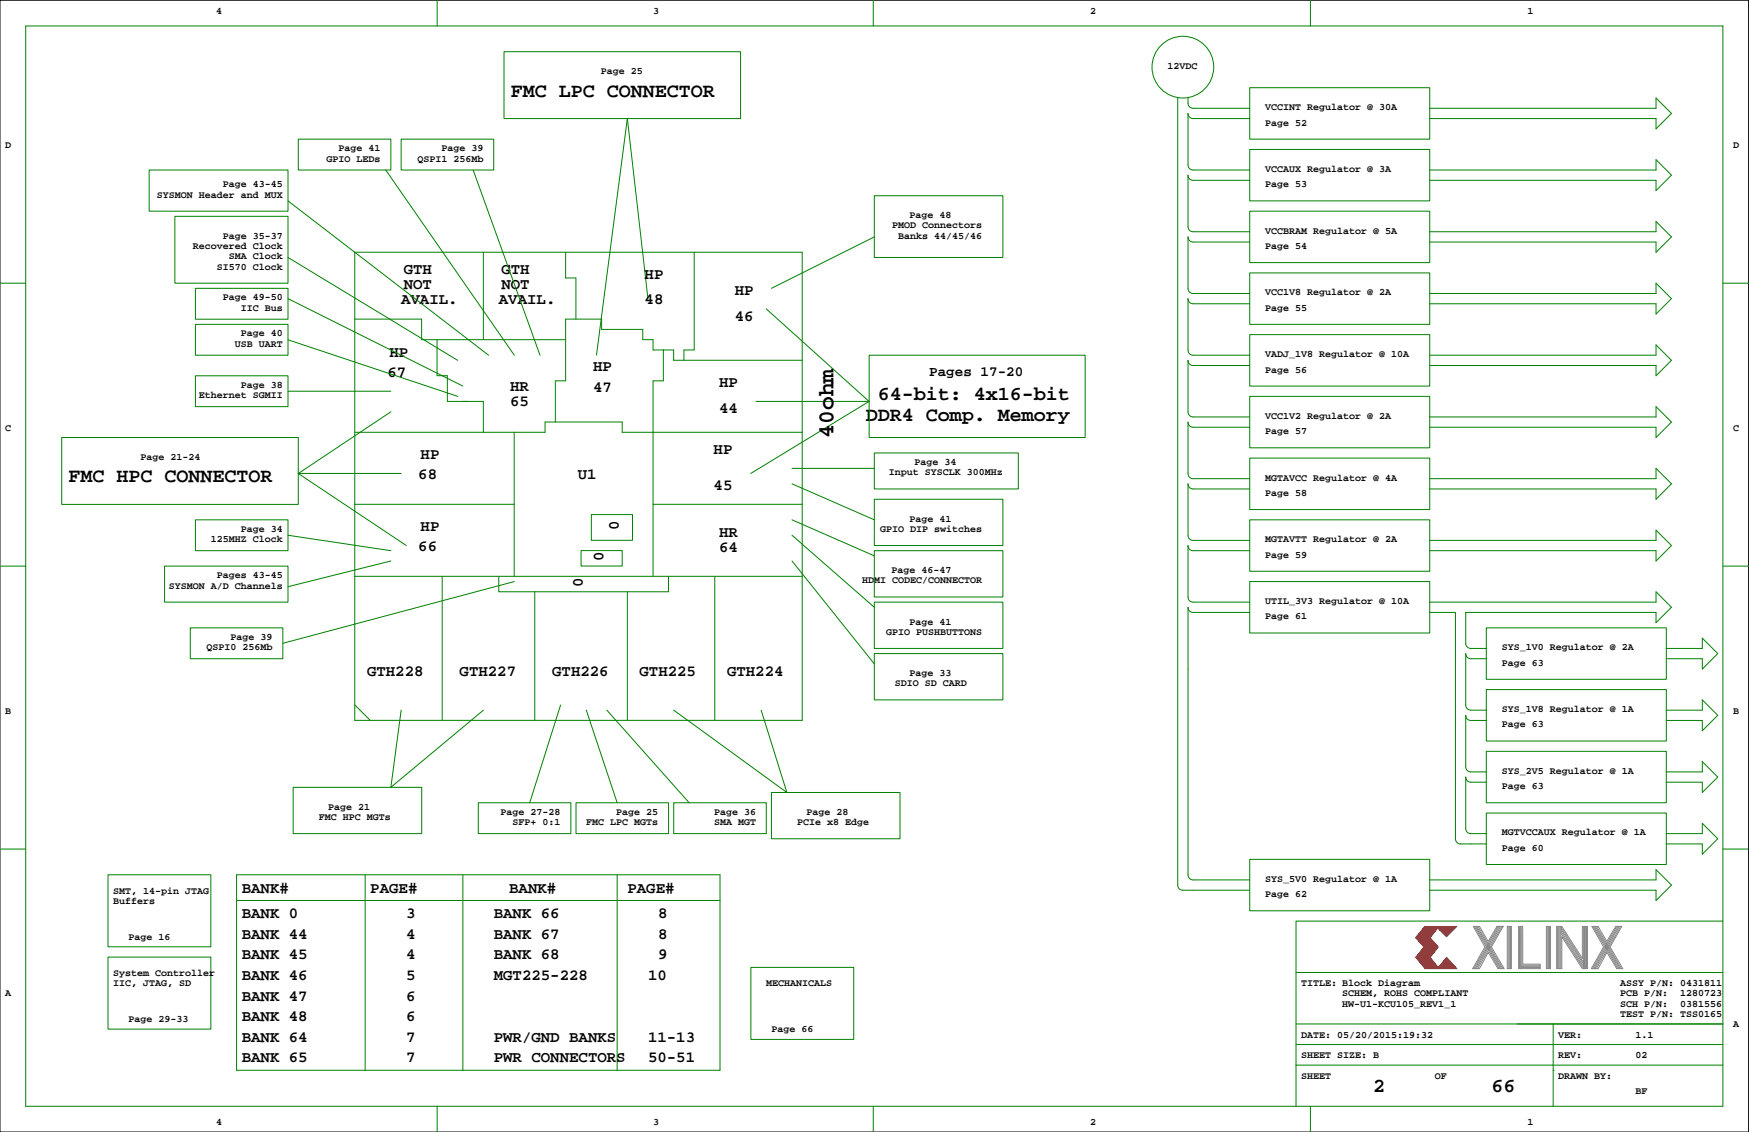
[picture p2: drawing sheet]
<svg xmlns="http://www.w3.org/2000/svg" width="432mm" height="279mm" viewBox="0 0 432 279" stroke-linecap="round" stroke-linejoin="round" font-family="sans-serif">
<path d="M0 .1h431.7v279.3h-431.7z" fill="none" stroke="#000" stroke-width=".25"/>
<g fill="none" stroke="#008000" stroke-width=".25">
<path d="M6.3 6.4h419.1v266.7h-419.1zM107.9 .1v6.3M124.4 12.8h58.4v16.5h-58.4zM215.6 .1v6.3M323.5 .1v6.3M73.6 34.3h22.9v7.7h-22.9zM99 34.3h22.9v7.7h-22.9zM290.8 24.2v194.3M293.3 25.5a1.24 1.24 0 0 0 1.3 1.2M293.3 24.2v1.3M294.6 29.3a1.24 1.24 0 0 1-1.3-1.3v12.7a1.24 1.24 0 0 0 1.3 1.3M294.6 26.7h13.9"/>
<path d="M294.6 29.3h13.9M308.5 29.3h.1M308.5 21.6h44.5v12.7h-44.5zM308.5 36.9h44.5v12.7h-44.5zM353 26.7h55.8v-2.5l3.9 3.8-3.9 3.8v-2.5h-55.8M36.8 42h34.3v10.1h-34.3zM43.2 53.4h27.9v16.5h-27.9zM71.1 49.6l49.5 38.1M95.2 42l31.8 45.7M116.8 42l16.5 45.7M215.9 48.3h31.7v15.2h-31.7zM215.9 58.5l-25.4 12.7"/>
<path d="M293.3 43.2a1.24 1.24 0 0 0 1.3 1.3M293.3 43.2v12.7a1.24 1.24 0 0 0 1.3 1.3M294.6 59.7a1.24 1.24 0 0 1-1.3-1.2v12.7a1.24 1.24 0 0 0 1.3 1.2M294.6 42h13.9M294.6 44.5h13.9M294.6 57.2h13.9M294.6 59.7h13.9M308.5 52.1h44.5v12.7h-44.5zM308.5 44.5h.1M308.5 59.7h.1M353 42h55.8v-2.6l3.9 3.8-3.9 3.8v-2.5h-55.8M353 57.2h55.8v-2.5l3.9 3.8-3.9 3.8v-2.6h-55.8"/>
<path d="M0 69.9h6.3M48.2 71.2h22.9v7.6h-22.9zM71.1 63.5l41.9 25.4M71.1 73.7l43.2 21.6M87.6 78.8h16.5v5h35.5M87.6 62.3h110.5v115.5h-110.5zM119.3 62.3v21.5M139.6 62.3v6.3h2.6v10.2M160 73.7l-5.1-44.5-7.6 58.5M171.4 62.3v24.1h-2.6v2.5M189.2 76.2l25.4 22.9M294.6 75a1.24 1.24 0 0 1-1.3-1.3v12.7a1.24 1.24 0 0 0 1.3 1.3"/>
<path d="M294.6 72.4h13.9M294.6 75h13.9M308.5 67.4h44.5v12.7h-44.5zM308.5 75h.1M353 72.4h55.8v-2.5l3.9 3.8-3.9 3.8v-2.5h-55.8M425.4 69.9h6.3M48.2 80.1h22.9v7.6h-22.9zM48.2 92.8h22.9v7.6h-22.9zM71.1 83.9l41.9 13.9M71.1 96.6h25.4M107.9 83.8v8.9h2.5v6.4h8.9v7.6M163.8 86.4v7.6h-2.6v48.2"/>
<path d="M186.6 99.1h28M198.1 88.9h-31.8v-2.5h-5.1v-2.6h-2.5v-2.5h-10.2v-2.5h-8.9v15.2h-2.5v10.2M214.6 99.1l-29.2 17.8M214.6 87.7h53.3v20.3h-53.3zM294.6 90.2a1.24 1.24 0 0 1-1.3-1.2v12.6a1.24 1.24 0 0 0 1.3 1.3M294.6 87.7h13.9M294.6 90.2h13.9M308.5 82.6h44.5v12.7h-44.5zM308.5 97.8h44.5v12.7h-44.5zM308.5 90.2h.1M353 87.7h55.8v-2.6l3.9 3.8-3.9 3.9v-2.6h-55.8M15.2 108h58.4v16.5h-58.4z"/>
<path d="M87.6 106.7h47v-2.5h19v2.5h44.5M96.5 101.6l-22.9 15.3M99 116.9h-25.4l26.7 17.7M126.9 106.7v35.5M195.5 115.6h20.4M195.5 119.4l20.4 8.9M215.9 111.8h35.5v8.9h-35.5zM294.6 105.4a1.24 1.24 0 0 1-1.3-1.2v12.7a1.24 1.24 0 0 0 1.3 1.2M294.6 102.9h13.9M294.6 105.4h13.9M294.6 118.1h13.9M308.5 113.1h44.5v12.7h-44.5z"/>
<path d="M308.5 105.4h.1M353 102.9h55.8v-2.5l3.9 3.8-3.9 3.8v-2.6h-55.8M353 118.1h55.8v-2.5l3.9 3.8-3.9 3.8v-2.5h-55.8M0 139.7h6.3M40.6 139.7h30.5v8.9h-30.5zM48.2 128.3h22.9v7.6h-22.9zM71.1 132.1l25.4 3.8M87.6 124.5h39.3M96.5 138.5l-25.4 6.3M143.5 135.9h10.1v3.8h-10.1zM146 127h10.2v6.4h-10.2zM161.2 124.5h36.9"/>
<path d="M195.5 128.3l20.4 8.9M195.5 132.1l20.4 17.8M195.5 138.5l20.4 25.4M215.9 123.2h31.7v11.5h-31.7zM215.9 135.9h31.7v11.4h-31.7zM293.3 132.1a1.24 1.24 0 0 0 1.3 1.3M294.6 120.7a1.24 1.24 0 0 1-1.3-1.3v12.7M294.6 135.9a1.24 1.24 0 0 1-1.3-1.2v12.6M294.6 120.7h13.9M294.6 133.4h13.9M294.6 135.9h13.9M308.5 128.3h44.5v12.7h-44.5z"/>
<path d="M308.5 120.7h.1M308.5 135.9h.1M353 133.4h55.8v-2.6l3.9 3.9-3.9 3.8v-2.6h-55.8M425.4 139.7h6.3M47 155h22.8v7.6h-22.8zM87.6 142.2h110.5M109.2 142.2v35.6M123.1 142.2v3.9h41.9v-3.9M127 143.5l-57.2 15.3M132 146.1v31.7M154.9 146.1v31.7M176.5 142.2v35.6"/>
<path d="M215.9 148.6h31.7v11.4h-31.7zM293.3 147.4a1.24 1.24 0 0 0 1.3 1.2M294.6 151.2a1.24 1.24 0 0 1-1.3-1.3v66a1.24 1.24 0 0 0 1.3 1.3M294.6 148.6h13.9M294.6 151.2h13.9M308.5 143.5h44.5v12.7h-44.5zM308.5 151.2h.1M353 151.2h6.3v55.8a1.24 1.24 0 0 0 1.3 1.3h6.3M353 148.6h55.8v-2.5l3.9 3.8-3.9 3.8v-2.5h-46.9v7.6a1.24 1.24 0 0 0 1.2 1.2M366.9 155h44.5v12.7h-44.5zM87.6 174l3.8 3.8M99 175.3l-2.5 19 22.9-19"/>
<path d="M138.4 174l-7.6 24.1M144.7 175.3l7.7 22.8M149.8 175.3l20.3 22.8M166.3 175.3l28 20.3-6.4-20.3M215.9 161.3h31.7v11.4h-31.7zM361.9 174a1.24 1.24 0 0 0 1.2 1.3M363.1 177.8a1.24 1.24 0 0 1-1.2-1.2v12.7a1.24 1.24 0 0 0 1.2 1.2M363.1 162.6a1.24 1.24 0 0 1-1.2-1.3v12.7M363.1 177.8h3.8M363.1 160h3.8M363.1 162.6h3.8M363.1 175.3h3.8"/>
<path d="M366.9 170.2h44.5v12.7h-44.5zM411.4 175.3h8.9v-2.6l3.8 3.9-3.8 3.8v-2.6h-8.9M411.4 160h8.9v-2.5l3.8 3.8-3.8 3.8v-2.5h-8.9M72.4 194.3h31.7v11.5h-31.7zM118.1 198.1h22.8v7.7h-22.8zM142.2 198.1h22.9v7.7h-22.9zM166.3 198.1h22.9v7.7h-22.9zM190.5 195.6h31.7v11.4h-31.7zM361.9 191.8v12.7a1.24 1.24 0 0 0 1.2 1.3M361.9 191.8a1.24 1.24 0 0 0 1.2 1.3M363.1 190.5h3.8M363.1 193.1h3.8"/>
<path d="M366.9 185.4h44.5v12.7h-44.5zM411.4 190.5h8.9v-2.5l3.8 3.8-3.8 3.8v-2.5h-8.9M0 209.6h6.3M26.7 215.9h25.4v17.8h-25.4zM58.4 215.9h119.4v48.3h-119.4zM90.1 215.9v48.3M114.3 215.9v48.3M152.4 215.9v48.3M290.8 218.5a1.24 1.24 0 0 0 1.2 1.2M292 219.7h16.5M294.6 217.2h13.9M308.5 212.1h44.5v12.7h-44.5z"/>
<path d="M308.5 219.7h.1M353 217.2h55.8v-2.6l3.9 3.9-3.9 3.8v-2.6h-55.8M363.1 205.8h3.8M366.9 200.7h44.5v12.7h-44.5zM411.4 205.8h8.9v-2.6l3.8 3.8-3.8 3.8v-2.5h-8.9M425.4 209.6h6.3M26.7 236.2h25.4v17.8h-25.4zM58.4 222.3h119.4M185.4 238.8h25.4v17.7h-25.4zM425.4 227.3h-105.4v35.6M320 257.8h105.4M320 252.7h105.4"/>
<path d="M320 240h105.4M383.5 252.7v20.4M107.9 273.1v6.3M215.6 273.1v6.3M320 262.9v10.2M320 262.9h105.4M323.5 273.1v6.3M383.5 264.2h.1"/>
<circle cx="292" cy="16.6" r="7.6"/>
</g>
<g fill="none" stroke="#f00" stroke-width=".25">
<path d="M349.5 236.3h3.6M349.9 231.5l1.9 2.2-2 2.6 2.2 2.8M350.1 236.3l2.2 2.8M350.2 231.5l1.9 2.3-2 2.5M350.4 236.3l2.2 2.8M350.5 231.5l1.9 2.3-2 2.5M350.6 236.3l2.3 2.7M350.8 231.5l1.9 2.3-2 2.5M351 236.3l2.2 2.8M351.1 231.5l1.9 2.3-2 2.5M351.3 236.3l2.2 2.8M351.4 231.5l1.9 2.3-2 2.5"/>
<path d="M351.6 236.3l2.2 2.8M351.7 231.5l1.9 2.2M351.8 228.7l-2.3 2.8 2.3-2.8h7.9l-2.6 2.5-2.1-2.1-1.9 2.4 2 2.2-2 2.6 2 2.5 2-2.5 2.6 2.8h-7.9l-2.3-2.8M351.9 236.3l2.2 2.8M352 231.5l1.9 2.2M352.1 228.7l-2.2 2.7M352.2 236.3l2.2 2.8M352.3 231.5l1.9 2.3-2 2.5M352.4 228.7l-2.2 2.7M352.5 236.3l2.2 2.8M352.6 231.5l1.9 2.2M352.7 228.7l-2.2 2.7"/>
<path d="M352.8 236.3l2.2 2.8M352.8 231.5l2 2.2M353 228.7l-2.2 2.7M353.1 231.5h-3.6l2.1 2.2-2.1 2.6M353.2 228.7l-2.1 2.7M353.6 233.8l-2 2.5M353.6 228.7l-2.2 2.7M353.8 228.7l-2.1 2.7M353.9 233.8l-1.9 2.4M354.1 228.7l-2.1 2.7M354.4 228.7l-2.1 2.7M354.5 233.8l-2 2.5"/>
<path d="M354.7 228.7l-2.1 2.7M354.8 233.8l-2 2.5M355 228.7l-2.1 2.7M355.2 238.8l.2 .3M355.3 238.6l.4 .5M355.4 228.7l-.4 .4M355.4 238.4l.6 .7M355.6 238.3l.7 .8M355.7 238.1l.9 1M355.7 228.7l-.5 .5M355.9 237.9l1 1.2M356 237.8l1.2 1.3"/>
<path d="M356.1 228.7l-.8 .7M356.1 237.6l1.4 1.4M356.3 237.4l1.5 1.7M356.4 237.2l1.6 1.9M356.5 228.7l-1 .9M356.5 237.1l1.8 2M356.7 236.9l1.9 2.2M356.8 236.7l2.1 2.4M356.8 228.7l-1.1 1.1M356.9 236.6l2.3 2.5M357.1 236.5l2.3 2.6M357.2 228.7l-1.3 1.2"/>
<path d="M357.5 228.7l-1.4 1.4M357.8 228.7l-1.6 1.6M358.2 228.7l-1.8 1.7M358.5 228.7l-1.9 1.9M359 228.7l-2.2 2.1M359.3 228.7l-2.3 2.3"/>
</g>
<g fill="none" stroke="#848684" stroke-width=".25">
<path d="M364 228.7l6.1 10.4M364.3 228.7l6.1 10.4M364.6 228.7l6.1 10.4M364.9 228.7l6.1 10.4M367.4 232.3l-2.1-3.6h-1.6l2.9 5-3 5.4h1.7l2.1-4 2.4 4h1.6l-3.2-5.4M369.6 228.7l-2.2 3.6M369.8 228.7l-5.9 10.4M370.2 228.7l-6 10.4M370.5 228.7l-6 10.4M370.8 228.7l-6 10.4M371.1 228.7h-1.5h1.5l-2.9 5M372.1 228.7h1v10.4h-1z"/>
<path d="M372.4 228.7v10.4M372.6 228.7v10.4M372.9 228.7v10.4M374.9 228.7h1v9.3h4.3v1.1h-5.3zM375.1 228.7v10.4M375.4 228.7v10.4M375.7 228.7v10.4M375.7 238.2h4.5M375.7 238.5h4.5M375.7 238.8h4.5M381.8 228.7h1v10.4h-1zM382 228.7v10.4"/>
<path d="M382.3 228.7v10.4M382.5 228.7v10.4M384.3 228.7h1.3l5.1 7.8v-7.8h1.2v10.4h-1.2l-5.1-7.9v7.9h-1.3zM384.5 228.7v10.4M384.8 228.7v10.4M385.1 228.7v10.4M385.3 228.7v10.4M385.3 230.3l5.6 8.7M385.3 229.8l5.6 8.7M385.3 229.2l5.6 8.7M385.3 228.8l5.6 8.7M390.9 228.7v10.4"/>
<path d="M391.2 228.7v10.4M391.5 228.7v10.4M391.7 228.6v10.4M393.3 228.7l6.1 10.4M393.6 228.7l6.1 10.4M393.9 228.7l6.1 10.4M394.2 228.7l6.1 10.4M396.7 232.3l-2.1-3.6h-1.6l2.9 5-3 5.4M397.5 233.7l3.2 5.4h-1.6l-2.4-4-2.2 4h-1.6M398.9 228.7l-2.2 3.6M399.1 228.7l-6 10.4M399.4 228.7l-5.9 10.4"/>
<path d="M399.7 228.7l-5.9 10.4M400.1 228.7l-6 10.4M400.4 228.7h-1.5h1.5l-2.9 5"/>
</g>
<text font-size="5.6" x="205.8" y="108" transform="rotate(-90 205.8 108)">40ohm</text>
<g font-size="4.9">
<text x="126.1" y="23.8">FMC LPC CONNECTOR</text>
<text x="216.7" y="98.7">64-bit: 4x16-bit</text>
<text x="213.7" y="103.8">DDR4 Comp. Memory</text>
<text x="16.9" y="119.1">FMC HPC CONNECTOR</text>
<text x="339" y="269.6">2</text>
<text x="368.2" y="269.6">66</text>
</g>
<g font-size="3.9">
<text x="99.7" y="67.5">GTH</text>
<text x="99.7" y="71.3">NOT</text>
<text x="123.8" y="67.5">GTH</text>
<text x="123.8" y="71.3">NOT</text>
<text x="159.1" y="68.8">HP</text>
<text x="99" y="75.2">AVAIL.</text>
<text x="123.2" y="75.2">AVAIL.</text>
<text x="159.1" y="75.2">48</text>
<text x="181.4" y="72.8">HP</text>
<text x="181.4" y="79.1">46</text>
<text x="96.1" y="88.1">HP</text>
<text x="95.7" y="92.9">67</text>
<text x="146.4" y="91.7">HP</text>
<text x="177.5" y="95.6">HP</text>
<text x="125.9" y="100.2">65</text>
<text x="125.9" y="96.4">HR</text>
<text x="146.4" y="96.7">47</text>
<text x="177.5" y="101.9">44</text>
<text x="103.8" y="113.4">HP</text>
<text x="176.2" y="112.2">HP</text>
<text x="103.3" y="118.3">68</text>
<text x="142.6" y="118.3">U1</text>
<text x="176.2" y="121.1">45</text>
<text x="103.8" y="131.2">HP</text>
<text x="152.8" y="130.8" transform="rotate(-90 152.8 130.8)">0</text>
<text x="103.3" y="136.1">66</text>
<text x="177.5" y="136.3">64</text>
<text x="177.5" y="132.5">HR</text>
<text x="149" y="138.5" transform="rotate(-90 149 138.5)">0</text>
<text x="143.9" y="144.8" transform="rotate(-90 143.9 144.8)">0</text>
<text x="90.6" y="166.9">GTH228</text>
<text x="113.5" y="166.9">GTH227</text>
<text x="136.3" y="166.9">GTH226</text>
<text x="157.9" y="166.9">GTH225</text>
<text x="179.5" y="166.9">GTH224</text>
<text x="59.7" y="220.3">BANK#</text>
<text x="91.4" y="220.3">PAGE#</text>
<text x="125.7" y="220.3">BANK#</text>
<text x="154.9" y="220.3">PAGE#</text>
<text x="59.7" y="226.7">BANK 0</text>
<text x="100.3" y="226.7">3</text>
<text x="121.9" y="226.7">BANK 66</text>
<text x="162.5" y="226.7">8</text>
<text x="59.7" y="231.7">BANK 44</text>
<text x="100.3" y="231.7">4</text>
<text x="121.9" y="231.7">BANK 67</text>
<text x="162.5" y="231.7">8</text>
<text x="59.7" y="236.8">BANK 45</text>
<text x="100.3" y="236.8">4</text>
<text x="121.9" y="236.8">BANK 68</text>
<text x="162.5" y="236.8">9</text>
<text x="59.7" y="241.9">BANK 46</text>
<text x="100.3" y="241.9">5</text>
<text x="121.9" y="241.9">MGT225-228</text>
<text x="160" y="241.9">10</text>
<text x="59.7" y="247">BANK 47</text>
<text x="100.3" y="247">6</text>
<text x="59.7" y="252">BANK 48</text>
<text x="59.7" y="257.1">BANK 64</text>
<text x="100.3" y="252">6</text>
<text x="100.3" y="257.1">7</text>
<text x="121.9" y="257.1">PWR/GND BANKS</text>
<text x="160" y="257.1">11-13</text>
<text x="59.7" y="262.2">BANK 65</text>
<text x="100.3" y="262.2">7</text>
<text x="121.9" y="262.2">PWR CONNECTORS</text>
<text x="160" y="262.2">50-51</text>
</g>
<text font-size="3.5" x="229.4" y="92.7">Pages 17-20</text>
<g font-size="2.5">
<text x="53.3" y="3.4">4</text>
<text x="161.3" y="3.4">3</text>
<text x="269.2" y="3.4">2</text>
<text x="377.1" y="3.4">1</text>
<text x="288.2" y="17">12VDC</text>
<text x="148.3" y="18.3">Page 25</text>
<text x="312.3" y="27.2">VCCINT Regulator @ 30A</text>
<text x="312.3" y="31">Page 52</text>
<text x="1.3" y="36.4">D</text>
<text x="80.6" y="39.9">GPIO LEDs</text>
<text x="83.6" y="37.3">Page 41</text>
<text x="103.1" y="39.9">QSPI1 256Mb</text>
<text x="109" y="37.3">Page 39</text>
<text x="427.9" y="36.4">D</text>
<text x="55" y="46.2">Page 43-45</text>
<text x="312.3" y="46.2">Page 53</text>
<text x="312.3" y="42.4">VCCAUX Regulator @ 3A</text>
<text x="38.7" y="48.8">SYSMON Header and MUX</text>
<text x="224.5" y="53.9">Page 48</text>
<text x="55" y="58.9">Page 35-37</text>
<text x="220.3" y="56.4">PMOD Connectors</text>
<text x="221.8" y="58.9">Banks 44/45/46</text>
<text x="312.3" y="57.7">VCCBRAM Regulator @ 5A</text>
<text x="47.6" y="61.5">Recovered Clock</text>
<text x="56.5" y="64">SMA Clock</text>
<text x="312.3" y="61.5">Page 54</text>
<text x="53.5" y="66.5">SI570 Clock</text>
<text x="55" y="74.2">Page 49-50</text>
<text x="59.5" y="76.7">IIC Bus</text>
<text x="312.3" y="76.7">Page 55</text>
<text x="312.3" y="72.9">VCC1V8 Regulator @ 2A</text>
<text x="59.5" y="83.1">Page 40</text>
<text x="58" y="85.6">USB UART</text>
<text x="312.3" y="88.1">VADJ_1V8 Regulator @ 10A</text>
<text x="59.5" y="95.8">Page 38</text>
<text x="312.3" y="91.9">Page 56</text>
<text x="49.1" y="98.3">Ethernet SGMII</text>
<text x="1.3" y="106.3">C</text>
<text x="312.3" y="107.2">Page 57</text>
<text x="312.3" y="103.4">VCC1V2 Regulator @ 2A</text>
<text x="427.9" y="106.3">C</text>
<text x="34.7" y="113.5">Page 21-24</text>
<text x="219.4" y="117.3">Input SYSCLK 300MHz</text>
<text x="225.8" y="114.8">Page 34</text>
<text x="312.3" y="118.6">MGTAVCC Regulator @ 4A</text>
<text x="312.3" y="122.4">Page 58</text>
<text x="59.5" y="131.3">Page 34</text>
<text x="217.3" y="131.3">GPIO DIP switches</text>
<text x="224.5" y="128.8">Page 41</text>
<text x="52.1" y="133.8">125MHZ Clock</text>
<text x="312.3" y="137.7">Page 59</text>
<text x="312.3" y="133.8">MGTAVTT Regulator @ 2A</text>
<text x="53.5" y="142.7">Pages 43-45</text>
<text x="212.9" y="144">HDMI CODEC/CONNECTOR</text>
<text x="220.1" y="141.5">Page 46-47</text>
<text x="41.7" y="145.3">SYSMON A/D Channels</text>
<text x="312.3" y="149.1">UTIL_3V3 Regulator @ 10A</text>
<text x="224.5" y="154.2">Page 41</text>
<text x="312.3" y="152.9">Page 61</text>
<text x="51" y="160.5">QSPI0 256Mb</text>
<text x="56.9" y="158">Page 39</text>
<text x="218.8" y="156.7">GPIO PUSHBUTTONS</text>
<text x="370.8" y="160.5">SYS_1V0 Regulator @ 2A</text>
<text x="224.5" y="166.9">Page 33</text>
<text x="370.8" y="164.3">Page 63</text>
<text x="220.9" y="169.4">SDIO SD CARD</text>
<text x="1.3" y="176.1">B</text>
<text x="370.8" y="179.6">Page 63</text>
<text x="370.8" y="175.7">SYS_1V8 Regulator @ 1A</text>
<text x="427.9" y="176.1">B</text>
<text x="370.8" y="191">SYS_2V5 Regulator @ 1A</text>
<text x="370.8" y="194.8">Page 63</text>
<text x="78.7" y="202.4">FMC HPC MGTs</text>
<text x="81" y="199.9">Page 21</text>
<text x="123.6" y="201.1">Page 27-28</text>
<text x="126.5" y="203.7">SFP+ 0:1</text>
<text x="144.7" y="203.7">FMC LPC MGTs</text>
<text x="152.2" y="201.1">Page 25</text>
<text x="176.3" y="201.1">Page 36</text>
<text x="176.3" y="203.7">SMA MGT</text>
<text x="196.8" y="203.7">PCIe x8 Edge</text>
<text x="199.1" y="201.1">Page 28</text>
<text x="370.8" y="206.2">MGTVCCAUX Regulator @ 1A</text>
<text x="370.8" y="210">Page 60</text>
<text x="27.9" y="220.6">SMT, 14-pin JTAG</text>
<text x="312.3" y="221.5">Page 62</text>
<text x="312.3" y="217.6">SYS_5V0 Regulator @ 1A</text>
<text x="27.9" y="223.1">Buffers</text>
<text x="31.7" y="232">Page 16</text>
<text x="1.3" y="245.9">A</text>
<text x="27.9" y="240.9">System Controller</text>
<text x="27.9" y="243.4">IIC, JTAG, SD</text>
<text x="189.2" y="243.4">MECHANICALS</text>
<text x="321.2" y="243.4">TITLE: Block Diagram</text>
<text x="331.4" y="245.9">SCHEM, ROHS COMPLIANT</text>
<text x="400" y="245.9">PCB P/N:</text>
<text x="400" y="243.4">ASSY P/N: 0431811</text>
<text x="414.8" y="245.9">1280723</text>
<text x="331.4" y="248.5">HW-U1-KCU105_REV1_1</text>
<text x="400" y="251">TEST P/N: TSS0165</text>
<text x="400" y="248.5">SCH P/N:</text>
<text x="414.8" y="248.5">0381556</text>
<text x="31.7" y="252.3">Page 29-33</text>
<text x="190.5" y="254.8">Page 66</text>
<text x="321.2" y="256.1">DATE: 05/20/2015:19:32</text>
<text x="384.7" y="256.1">VER:</text>
<text x="403.8" y="256.1">1.1</text>
<text x="427.9" y="253.6">A</text>
<text x="321.2" y="261.2">SHEET SIZE: B</text>
<text x="384.7" y="261.2">REV:</text>
<text x="403.8" y="261.2">02</text>
<text x="321.2" y="266.3">SHEET</text>
<text x="354.2" y="266.3">OF</text>
<text x="384.7" y="266.3">DRAWN BY:</text>
<text x="403.8" y="270.1">BF</text>
<text x="53.3" y="277.7">4</text>
<text x="161.3" y="277.7">3</text>
<text x="269.2" y="277.7">2</text>
<text x="377.1" y="277.7">1</text>
</g>
</svg>
